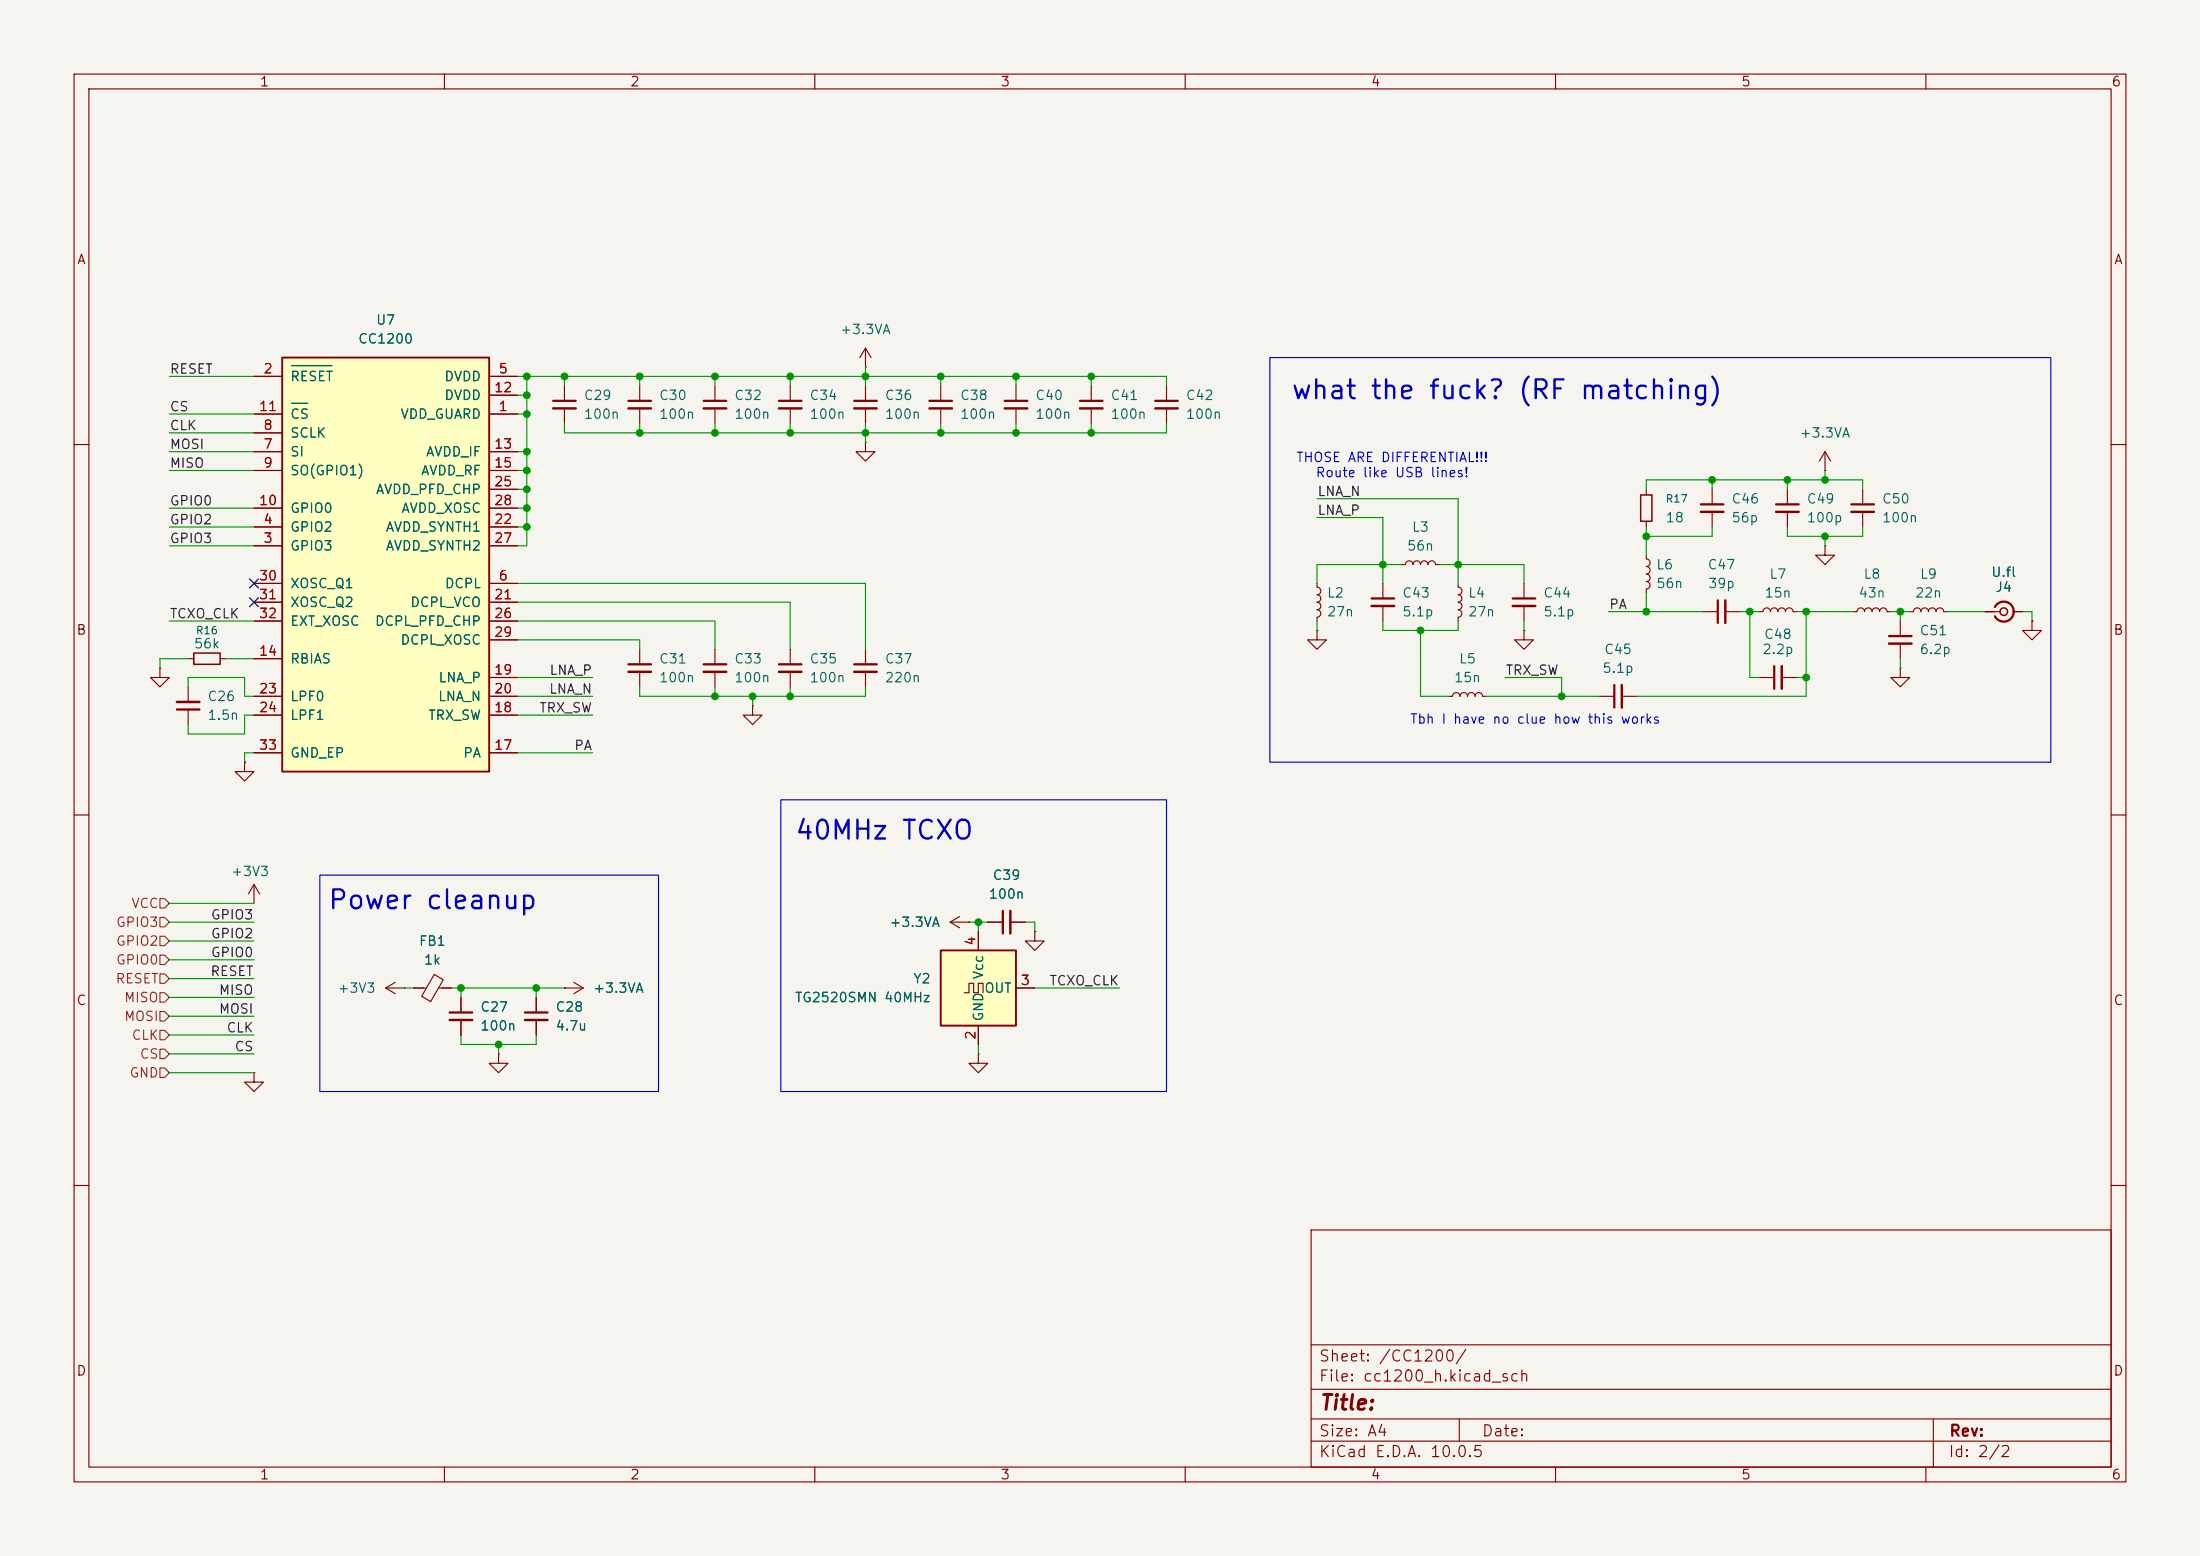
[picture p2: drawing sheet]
<svg xmlns="http://www.w3.org/2000/svg" width="297mm" height="210mm" viewBox="0 0 297 210" stroke-linecap="round" stroke-linejoin="round" font-family="sans-serif">
<path d="M0 0h297v210h-297z" fill="#f5f4ef" stroke="#f5f4ef" stroke-width=".14"/>
<g fill="none" stroke="#840000" stroke-width=".15">
<path d="M10 10h277v190h-277zM12 12h273v186h-273zM60 10v2M110 10v2M160 10v2M210 10v2M260 10v2M76.2 52.1v2M76.2 55.1v2.1M86.4 52.1v2M86.4 55.1v2.1M96.5 52.1v2"/>
<path d="M96.5 55.1v2.1M106.7 52.1v2M106.7 55.1v2.1M116.8 49.5h.1M116.8 59.7v1.3h1.3l-1.3 1.2-1.2-1.2h1.2M116.8 59.7h.1M116.8 47l-.7 1.3M116.8 47l.8 1.3M116.8 47v2.5M116.8 52.1v2M116.8 55.1v2.1M127 52.1v2"/>
<path d="M127 55.1v2.1M137.2 52.1v2M137.2 55.1v2.1M147.3 52.1v2M147.3 55.1v2.1M157.5 52.1v2M157.5 55.1v2.1M10 60h2M285 60h2M86.4 87.6v2.1M86.4 90.7v2M96.5 87.6v2.1"/>
<path d="M96.5 90.7v2M101.6 95.3v1.2h1.3l-1.3 1.3-1.3-1.3h1.3M101.6 95.3h.1M106.7 87.6v2.1M106.7 90.7v2M116.8 87.6v2.1M116.8 90.7v2M10 110h2M285 110h2M52.1 133.4l1.2 .7M52.1 133.4h2.5M53.3 132.6l-1.2 .8"/>
<path d="M54.6 133.4h.1M133.3 124.5h2.1M136.4 124.5h2M132.1 142.2v1.3h1.2l-1.2 1.3-1.3-1.3h1.3M132.1 142.2h.1M10 160h2M177 166h108v32h-108zM285 160h2M60 198v2M110 198v2M160 198v2M177 194.5h108"/>
<path d="M177 191.5h108M177 187.5h108M177 181.5h108M197 191.5v3M210 198v2M260 198v2M261 191.5v6.5"/>
</g>
<g fill="none" stroke="#840000" stroke-width=".3">
<path d="M74.7 54.1h3M84.8 54.1h3.1M95 54.1h3M105.2 54.1h3M115.3 54.1h3.1M125.5 54.1h3M135.6 54.1h3.1M145.8 54.1h3M156 54.1h3M84.8 89.7h3.1M95 89.7h3M105.2 89.7h3"/>
<path d="M115.3 89.7h3.1M135.4 122.9v3.1"/>
</g>
<g fill="none" stroke="#840000" stroke-width=".33">
<path d="M74.7 55.1h3M84.8 55.1h3.1M95 55.1h3M105.2 55.1h3M115.3 55.1h3.1M125.5 55.1h3M135.6 55.1h3.1M145.8 55.1h3M156 55.1h3M84.8 90.7h3.1M95 90.7h3M105.2 90.7h3"/>
<path d="M115.3 90.7h3.1M136.4 122.9v3.1"/>
</g>
<path d="M38.1 48.3h27.9v55.8h-27.9z" fill="#ffffc2"/>
<path d="M38.1 48.3h27.9v55.8h-27.9z" fill="none" stroke="#840000" stroke-width=".25"/>
<g fill="none" stroke="#840000" stroke-width=".15">
<path d="M34.3 55.9h3.8M34.3 50.8h3.8M34.3 58.4h3.8M66 55.9h3.8M66 50.8h3.8M66 53.3h3.8M34.3 73.7h3.8M34.3 71.1h3.8M34.3 78.7h3.8M34.3 61h3.8M34.3 63.5h3.8M34.3 68.6h3.8"/>
<path d="M66 73.7h3.8M66 71.1h3.8M66 78.7h3.8M66 61h3.8M66 63.5h3.8M66 68.6h3.8M66 66h3.8M21.6 90.2v1.2h1.3l-1.3 1.3-1.3-1.3h1.3M21.6 90.2h.1M25.4 88.9h.8M25.4 92.7v2M25.4 95.8v2"/>
<path d="M29.7 88.9h.8M34.3 88.9h3.8M34.3 96.5h3.8M34.3 94h3.8M34.3 81.3h3.8M34.3 83.8h3.8M66 96.5h3.8M66 91.4h3.8M66 94h3.8M66 81.3h3.8M66 83.8h3.8M66 86.4h3.8"/>
<path d="M256.5 90.2v1.2h1.3l-1.3 1.3-1.2-1.3h1.2M256.5 90.2h.1M33 102.9v1.2h1.3l-1.3 1.3-1.3-1.3h1.3M33 102.9h.1M34.3 101.6h3.8M34.3 119.4l-.8 1.3M34.3 119.4l.8 1.3M34.3 119.4v2.5M66 101.6h3.8M55.9 133.4h1.6M58.6 131.5l1.2 .7-1.7 3-1.2-.7zM59.2 133.4h1.8"/>
<path d="M62.2 134.6v2.1M62.2 137.7v2M72.4 134.6v2.1M72.4 137.7v2M76.2 133.4h.1M76.2 133.4h2.5M77.5 132.6l1.2 .8M78.7 133.4l-1.2 .7M34.3 144.8v1.3h1.3l-1.3 1.2-1.3-1.2h1.3M34.3 144.8h.1M67.3 142.2v1.3h1.3l-1.3 1.3-1.3-1.3h1.3M67.3 142.2h.1"/>
</g>
<path d="M39.3 49.4h5.5M39.3 54.4h2.3" fill="none" stroke="#006464" stroke-width=".15"/>
<path d="M23.9 95.8h3M60.7 136.7h3.1M70.9 136.7h3" fill="none" stroke="#840000" stroke-width=".3"/>
<path d="M23.9 94.7h3M60.7 137.7h3.1M70.9 137.7h3" fill="none" stroke="#840000" stroke-width=".33"/>
<path d="M26.2 88.1h3.5v1.6h-3.5z" fill="none" stroke="#840000" stroke-width=".2"/>
<path d="M127 128.3h10.2v10.1h-10.2z" fill="#ffffc2"/>
<path d="M127 128.3h10.2v10.1h-10.2z" fill="none" stroke="#840000" stroke-width=".25"/>
<g fill="none" stroke="#840000" stroke-width=".15">
<path d="M34.3 55.9h3.8M34.3 50.8h3.8M34.3 58.4h3.8M66 55.9h3.8M66 50.8h3.8M66 53.3h3.8M34.3 73.7h3.8M34.3 71.1h3.8M34.3 78.7h3.8M34.3 61h3.8M34.3 63.5h3.8M34.3 68.6h3.8"/>
<path d="M66 73.7h3.8M66 71.1h3.8M66 78.7h3.8M66 61h3.8M66 63.5h3.8M66 68.6h3.8M66 66h3.8M177.8 78.7v.5a.51 .51 0 0 1 .5 .6 .51 .51 0 0 1-.5 .5 .5 .5 0 0 1 .5 .5 .5 .5 0 0 1-.5 .5 .51 .51 0 0 1 .5 .5 .51 .51 0 0 1-.5 .5M186.7 78.7v2.1M189.2 76.2h.5a.51 .51 0 0 1 .5-.5 .51 .51 0 0 1 .6 .5 .51 .51 0 0 1 .5-.5 .51 .51 0 0 1 .5 .5 .51 .51 0 0 1 .5-.5 .51 .51 0 0 1 .5 .5 .51 .51 0 0 1 .5-.5 .51 .51 0 0 1 .5 .5h.5M196.8 78.7v.5a.51 .51 0 0 1 .6 .6 .51 .51 0 0 1-.6 .5 .5 .5 0 0 1 .6 .5 .5 .5 0 0 1-.6 .5 .51 .51 0 0 1 .6 .5 .51 .51 0 0 1-.6 .5M205.7 78.7v2.1"/>
<path d="M222.2 74.9v.5a.51 .51 0 0 1 .6 .5 .51 .51 0 0 1-.6 .6M222.2 76.5a.51 .51 0 0 1 .6 .5 .51 .51 0 0 1-.6 .5 .51 .51 0 0 1 .6 .5 .51 .51 0 0 1-.6 .5M222.2 78.5a.5 .5 0 0 1 .6 .5 .5 .5 0 0 1-.6 .5M222.2 66v.8M222.2 70.4v.7M222.2 79.5v.5M231.1 66v2.1M231.1 69.1v2M241.3 66v2.1M241.3 69.1v2M246.4 63.5h.1M246.4 73.7v1.2h1.2l-1.2 1.3-1.3-1.3h1.3"/>
<path d="M246.4 73.7h.1M246.4 61l-.8 1.2M246.4 61l.7 1.2M246.4 61v2.5M251.5 66v2.1M251.5 69.1v2M34.3 94h3.8M34.3 88.9h3.8M34.3 96.5h3.8M34.3 81.3h3.8M34.3 83.8h3.8M66 94h3.8"/>
<path d="M66 91.4h3.8M66 96.5h3.8M66 81.3h3.8M66 83.8h3.8M66 86.4h3.8M177.8 82.3a.5 .5 0 0 1 .5 .5 .5 .5 0 0 1-.5 .5v.5M177.8 85.1v1.3h1.3l-1.3 1.2-1.3-1.2h1.3M177.8 85.1h.1M186.7 81.8v2M195.6 94h.5a.51 .51 0 0 1 .5-.5 .51 .51 0 0 1 .5 .5 .51 .51 0 0 1 .5-.5 .51 .51 0 0 1 .5 .5 .51 .51 0 0 1 .5-.5 .51 .51 0 0 1 .5 .5 .51 .51 0 0 1 .5-.5 .51 .51 0 0 1 .6 .5h.5M196.8 82.3a.5 .5 0 0 1 .6 .5 .5 .5 0 0 1-.6 .5v.5M205.7 85.1v1.3h1.3l-1.3 1.2-1.2-1.2h1.2"/>
<path d="M205.7 85.1h.1M205.7 81.8v2M215.9 94h2M218.9 94h2.1M229.9 82.6h2M232.9 82.6h2M237.5 82.6h.5a.51 .51 0 0 1 .5-.6 .51 .51 0 0 1 .5 .6 .51 .51 0 0 1 .5-.6 .51 .51 0 0 1 .5 .6 .51 .51 0 0 1 .5-.6 .51 .51 0 0 1 .5 .6 .51 .51 0 0 1 .6-.6 .51 .51 0 0 1 .5 .6h.5M237.5 91.4h2M240.5 91.4h2.1M250.2 82.6h.5a.51 .51 0 0 1 .5-.6 .51 .51 0 0 1 .5 .6 .51 .51 0 0 1 .5-.6 .51 .51 0 0 1 .5 .6 .51 .51 0 0 1 .5-.6 .51 .51 0 0 1 .5 .6 .51 .51 0 0 1 .6-.6 .51 .51 0 0 1 .5 .6h.5M256.5 83.8v2.1M256.5 86.9v2"/>
<path d="M257.8 82.6h.5a.51 .51 0 0 1 .5-.6 .51 .51 0 0 1 .5 .6 .51 .51 0 0 1 .5-.6 .51 .51 0 0 1 .5 .6 .51 .51 0 0 1 .6-.6 .51 .51 0 0 1 .5 .6 .51 .51 0 0 1 .5-.6 .51 .51 0 0 1 .5 .6h.5M268 82.6h2M271.8 82.6h1.2M274.3 83.8v1.3h1.3l-1.3 1.3-1.3-1.3h1.3M274.3 83.8h.1M33 102.9h.1M34.3 101.6h3.8M66 101.6h3.8M55.9 133.4h1.2M59.7 133.4h1.3M62.2 134.6v2.1M62.2 137.7v2"/>
<path d="M72.4 134.6v2.1M72.4 137.7v2M76.2 133.4h.1M128.3 124.5l1.2 .7M128.3 124.5h2.5M129.5 123.7l-1.2 .8M130.2 134h.6v-1.3h.6v1.3h.7v-1.3h.6v1.3M130.8 124.5h.1M132.1 125.7v2.6M132.1 138.4v2.6M133.3 124.5h2.1M136.4 124.5h2"/>
<path d="M137.2 133.4h2.5M139.7 125.7v1.3h1.3l-1.3 1.3-1.3-1.3h1.3M139.7 125.7h.1"/>
</g>
<path d="M229.6 68.1h3.1M239.8 68.1h3M249.9 68.1h3.1M185.2 80.8h3M204.2 80.8h3.1M217.9 92.5v3M231.9 81v3.1M239.5 89.9v3.1M255 85.9h3.1M269.3 81.9a1.35 1.35 0 0 1 2.1-.4 1.35 1.35 0 0 1 0 2.1 1.35 1.35 0 0 1-2.1-.4" fill="none" stroke="#840000" stroke-width=".3"/>
<path d="M229.6 69.1h3.1M239.8 69.1h3M249.9 69.1h3.1M185.2 81.8h3M204.2 81.8h3.1M218.9 92.5v3M232.9 81v3.1M240.5 89.9v3.1M255 86.9h3.1" fill="none" stroke="#840000" stroke-width=".33"/>
<g fill="none" stroke="#840000" stroke-width=".2">
<path d="M221.5 66.8h1.5v3.6h-1.5z"/>
<circle cx="270.5" cy="82.6" r=".51"/>
</g>
<path d="M21.6 134h.6l.7 .6-.7 .7h-.6zM21.6 139.1h.6l.7 .6-.7 .6h-.6zM21.6 136.5h.6l.7 .7-.7 .6h-.6zM21.6 131.4h.6l.7 .7-.7 .6h-.6zM21.6 121.3h.6l.7 .6-.7 .7h-.6zM21.6 126.4h.6l.7 .6-.7 .6h-.6zM21.6 123.8h.6l.7 .7-.7 .6h-.6zM21.6 128.9h.6l.7 .6-.7 .7h-.6zM21.6 141.6h.6l.7 .6-.7 .7h-.6zM21.6 144.1h.6l.7 .7-.7 .6h-.6z" fill="none" stroke="#725600" stroke-width=".15"/>
<g fill="none" stroke="#009600" stroke-width=".15">
<path d="M22.9 50.8h11.4M22.9 58.4h11.4M22.9 55.9h11.4M69.8 50.8h87.7v1.3M69.8 53.3h1.3M69.8 55.9h1.3M71.1 50.8v22.9h-1.3M76.2 50.8v1.3M76.2 57.2v1.2h81.3v-1.2M86.4 50.8v1.3M86.4 57.2v1.2M96.5 50.8v1.3"/>
<path d="M96.5 57.2v1.2M106.7 50.8v1.3M106.7 57.2v1.2M116.8 49.5v2.6M116.8 57.2v2.5M127 50.8v1.3M127 57.2v1.2M137.2 50.8v1.3M137.2 57.2v1.2M147.3 50.8v1.3M147.3 57.2v1.2M22.9 71.1h11.4"/>
<path d="M22.9 63.5h11.4M22.9 61h11.4M22.9 73.7h11.4M22.9 68.6h11.4M69.8 71.1h1.3M69.8 78.7h47v8.9M69.8 63.5h1.3M69.8 61h1.3M69.8 68.6h1.3M69.8 66h1.3M177.8 67.3h19v11.4M177.8 69.9h8.9v8.8"/>
<path d="M189.2 76.2h-11.4v2.5M194.3 76.2h11.4v2.5M222.2 66v-1.2h29.3v1.2M222.2 71.1v3.8M231.1 64.8v1.2M231.1 71.1v1.3h-8.9M241.3 71.1v1.3h10.2v-1.3M241.3 64.8v1.2M246.4 63.5v1.3M246.4 72.4v1.3M22.9 83.8h11.4M25.4 92.7v-1.3h7.6v2.6h1.3"/>
<path d="M25.4 88.9h-3.8v1.3M30.5 88.9h3.8M34.3 96.5h-1.3v2.6h-7.6v-1.3M69.8 94h10.2M69.8 86.4h16.6v1.2M69.8 83.8h26.7v3.8M69.8 81.3h36.9v6.3M69.8 91.4h10.2M69.8 96.5h10.2M86.4 92.7v1.3h30.4v-1.3M96.5 92.7v1.3M101.6 94v1.3"/>
<path d="M106.7 92.7v1.3M177.8 83.8v1.3M186.7 83.8v1.3h10.1v-1.3M191.8 85.1v8.9h3.8M200.7 94h15.2M203.2 91.4h7.6v2.6M205.7 83.8v1.3M217.2 82.6h12.7M222.2 80v2.6M234.9 82.6h2.6M236.2 82.6v8.8h1.3M242.6 82.6h7.6"/>
<path d="M242.6 91.4h1.2M243.8 82.6v11.4h-22.8M255.3 82.6h2.5M256.5 82.6v1.2M256.5 88.9v1.3M262.9 82.6h5.1M273 82.6h1.3v1.2M34.3 101.6h-1.3v1.3M69.8 101.6h10.2M22.9 124.5h11.4M22.9 127h11.4M22.9 129.5h11.4"/>
<path d="M22.9 121.9h11.4M22.9 134.6h11.4M22.9 139.7h11.4M22.9 137.2h11.4M22.9 132.1h11.4M54.6 133.4h1.3M61 133.4h15.2M62.2 139.7v1.3h10.2v-1.3M62.2 133.4v1.2M72.4 133.4v1.2M130.8 124.5h2.5M132.1 124.5v1.2"/>
<path d="M138.4 124.5h1.3v1.2M139.7 133.4h11.4M22.9 144.8h11.4M22.9 142.2h11.4M67.3 141v1.2M132.1 141v1.2"/>
</g>
<path d="M33.7 78.1l1.2 1.2M34.9 78.1l-1.2 1.2M33.7 80.7l1.2 1.2M34.9 80.7l-1.2 1.2" fill="none" stroke="#000084" stroke-width=".15"/>
<path d="M171.4 48.3h105.5v54.6h-105.5zM43.2 118.1h45.7v29.2h-45.7zM105.4 108h52.1v39.3h-52.1z" fill="none" stroke="#0000c2" stroke-width=".15"/>
<path d="M39.3 49.4h5.5M39.3 54.4h2.3" fill="none" stroke="#006464" stroke-width=".15"/>
<g fill="#009600" stroke="#009600" stroke-width=".14">
<circle cx="256.5" cy="82.6" r=".46"/>
<circle cx="127" cy="50.8" r=".46"/>
<circle cx="147.3" cy="58.4" r=".46"/>
<circle cx="106.7" cy="50.8" r=".46"/>
<circle cx="116.8" cy="50.8" r=".46"/>
<circle cx="137.2" cy="50.8" r=".46"/>
<circle cx="137.2" cy="58.4" r=".46"/>
<circle cx="116.8" cy="58.4" r=".46"/>
<circle cx="127" cy="58.4" r=".46"/>
<circle cx="222.2" cy="72.4" r=".46"/>
<circle cx="210.8" cy="94" r=".46"/>
<circle cx="222.2" cy="82.6" r=".46"/>
<circle cx="236.2" cy="82.6" r=".46"/>
<circle cx="231.1" cy="64.8" r=".46"/>
<circle cx="243.8" cy="82.6" r=".46"/>
<circle cx="246.4" cy="72.4" r=".46"/>
<circle cx="241.3" cy="64.8" r=".46"/>
<circle cx="246.4" cy="64.8" r=".46"/>
<circle cx="243.8" cy="91.4" r=".46"/>
<circle cx="186.7" cy="76.2" r=".46"/>
<circle cx="196.8" cy="76.2" r=".46"/>
<circle cx="191.8" cy="85.1" r=".46"/>
<circle cx="71.1" cy="53.3" r=".46"/>
<circle cx="71.1" cy="66" r=".46"/>
<circle cx="71.1" cy="61" r=".46"/>
<circle cx="147.3" cy="50.8" r=".46"/>
<circle cx="86.4" cy="50.8" r=".46"/>
<circle cx="71.1" cy="63.5" r=".46"/>
<circle cx="71.1" cy="71.1" r=".46"/>
<circle cx="76.2" cy="50.8" r=".46"/>
<circle cx="71.1" cy="50.8" r=".46"/>
<circle cx="86.4" cy="58.4" r=".46"/>
<circle cx="71.1" cy="55.9" r=".46"/>
<circle cx="96.5" cy="50.8" r=".46"/>
<circle cx="96.5" cy="58.4" r=".46"/>
<circle cx="106.7" cy="58.4" r=".46"/>
<circle cx="96.5" cy="94" r=".46"/>
<circle cx="101.6" cy="94" r=".46"/>
<circle cx="71.1" cy="68.6" r=".46"/>
<circle cx="106.7" cy="94" r=".46"/>
<circle cx="72.4" cy="133.4" r=".46"/>
<circle cx="62.2" cy="133.4" r=".46"/>
<circle cx="67.3" cy="141" r=".46"/>
<circle cx="132.1" cy="124.5" r=".46"/>
</g>
<g font-size="2.5" fill="#0000c2">
<text x="174.2" y="54.5">what the fuck? (RF matching)</text>
<text x="107.2" y="113.9">40MHz TCXO</text>
<text x="44.1" y="123.3">Power cleanup</text>
</g>
<text font-size="2" fill="#840000" x="178" y="190.8">Title:</text>
<g font-size="1.5" fill="#840000">
<text x="178" y="184.1">Sheet: /CC1200/</text>
<text x="178" y="186.8">File: cc1200_h.kicad_sch</text>
<text x="178" y="197">KiCad E.D.A. 10.0.5</text>
<text x="178" y="194.2">Size: A4</text>
<text x="200" y="194.2">Date:</text>
<text x="263" y="197">Id: 2/2</text>
<text x="263" y="194.2">Rev:</text>
</g>
<g font-size="1.3" fill="#840000">
<text x="35" y="12">1</text>
<text x="85" y="12">2</text>
<text x="135" y="12">3</text>
<text x="185" y="12">4</text>
<text x="235" y="12">5</text>
<text x="285" y="12">6</text>
<text x="10.3" y="36">A</text>
<text x="285.3" y="36">A</text>
<text x="10.2" y="86">B</text>
<text x="285.2" y="86">B</text>
<text x="10.2" y="136">C</text>
<text x="285.2" y="136">C</text>
<text x="10.2" y="186">D</text>
<text x="285.2" y="186">D</text>
<text x="35" y="200">1</text>
<text x="85" y="200">2</text>
<text x="135" y="200">3</text>
<text x="185" y="200">4</text>
<text x="235" y="200">5</text>
<text x="285" y="200">6</text>
</g>
<g font-size="1.3" fill="#006464">
<text x="48.3" y="46.7">CC1200</text>
<text x="50.7" y="44.1">U7</text>
<text x="113.3" y="45.4">+3.3VA</text>
<text x="39.1" y="51.8">RESET</text>
<text x="59.9" y="51.8">DVDD</text>
<text x="39.1" y="59.4">SCLK</text>
<text x="39.1" y="56.8">CS</text>
<text x="54" y="56.8">VDD_GUARD</text>
<text x="59.9" y="54.3">DVDD</text>
<text x="78.7" y="54.3">C29</text>
<text x="78.7" y="56.8">100n</text>
<text x="88.9" y="54.3">C30</text>
<text x="88.9" y="56.8">100n</text>
<text x="99" y="54.3">C32</text>
<text x="99" y="56.8">100n</text>
<text x="109.2" y="54.3">C34</text>
<text x="109.2" y="56.8">100n</text>
<text x="119.4" y="54.3">C36</text>
<text x="119.4" y="56.8">100n</text>
<text x="129.5" y="54.3">C38</text>
<text x="129.5" y="56.8">100n</text>
<text x="139.7" y="54.3">C40</text>
<text x="139.7" y="56.8">100n</text>
<text x="149.8" y="54.3">C41</text>
<text x="149.8" y="56.8">100n</text>
<text x="160" y="54.3">C42</text>
<text x="160" y="56.8">100n</text>
<text x="242.9" y="59.4">+3.3VA</text>
<text x="39.1" y="61.9">SI</text>
<text x="39.1" y="64.5">SO(GPIO1)</text>
<text x="56.8" y="64.5">AVDD_RF</text>
<text x="57.4" y="61.9">AVDD_IF</text>
<text x="39.1" y="69.5">GPIO0</text>
<text x="50.6" y="67">AVDD_PFD_CHP</text>
<text x="54.1" y="69.5">AVDD_XOSC</text>
<text x="224.8" y="70.8">18</text>
<text x="233.7" y="68.3">C46</text>
<text x="233.7" y="70.8">56p</text>
<text x="243.8" y="68.3">C49</text>
<text x="243.8" y="70.8">100p</text>
<text x="254" y="68.3">C50</text>
<text x="254" y="70.8">100n</text>
<text x="39.1" y="74.6">GPIO3</text>
<text x="39.1" y="72.1">GPIO2</text>
<text x="52" y="72.1">AVDD_SYNTH1</text>
<text x="52" y="74.6">AVDD_SYNTH2</text>
<text x="189.9" y="74.6">56n</text>
<text x="190.5" y="72.1">L3</text>
<text x="223.5" y="77.2">L6</text>
<text x="230.4" y="77.2">C47</text>
<text x="39.1" y="79.7">XOSC_Q1</text>
<text x="39.1" y="82.2">XOSC_Q2</text>
<text x="55.3" y="82.2">DCPL_VCO</text>
<text x="60" y="79.7">DCPL</text>
<text x="179.1" y="81">L2</text>
<text x="179.1" y="83.5">27n</text>
<text x="189.2" y="81">C43</text>
<text x="189.2" y="83.5">5.1p</text>
<text x="198.1" y="81">L4</text>
<text x="198.1" y="83.5">27n</text>
<text x="208.3" y="81">C44</text>
<text x="208.3" y="83.5">5.1p</text>
<text x="223.5" y="79.7">56n</text>
<text x="230.5" y="79.7">39p</text>
<text x="238.1" y="81">15n</text>
<text x="238.8" y="78.4">L7</text>
<text x="250.8" y="81">43n</text>
<text x="251.5" y="78.4">L8</text>
<text x="258.4" y="81">22n</text>
<text x="259.1" y="78.4">L9</text>
<text x="268.7" y="78.2">U.fl</text>
<text x="269.3" y="80.2">J4</text>
<text x="26.1" y="87.8">56k</text>
<text x="39.1" y="89.9">RBIAS</text>
<text x="39.1" y="84.8">EXT_XOSC</text>
<text x="50.5" y="84.8">DCPL_PFD_CHP</text>
<text x="54" y="87.3">DCPL_XOSC</text>
<text x="88.9" y="89.9">C31</text>
<text x="99" y="89.9">C33</text>
<text x="109.2" y="89.9">C35</text>
<text x="119.4" y="89.9">C37</text>
<text x="196.9" y="89.9">L5</text>
<text x="216.5" y="88.6">C45</text>
<text x="237.8" y="88.6">2.2p</text>
<text x="238.1" y="86.6">C48</text>
<text x="259.1" y="86.1">C51</text>
<text x="259.1" y="88.6">6.2p</text>
<text x="27.9" y="94.9">C26</text>
<text x="39.1" y="94.9">LPF0</text>
<text x="59.1" y="94.9">LNA_N</text>
<text x="59.1" y="92.4">LNA_P</text>
<text x="88.9" y="92.4">100n</text>
<text x="99" y="92.4">100n</text>
<text x="109.2" y="92.4">100n</text>
<text x="119.4" y="92.4">220n</text>
<text x="196.2" y="92.4">15n</text>
<text x="216.2" y="91.1">5.1p</text>
<text x="27.9" y="97.5">1.5n</text>
<text x="39.1" y="97.5">LPF1</text>
<text x="57.7" y="97.5">TRX_SW</text>
<text x="39.1" y="102.6">GND_EP</text>
<text x="62.4" y="102.6">PA</text>
<text x="31.1" y="118.6">+3V3</text>
<text x="133.9" y="119.1">C39</text>
<text x="120" y="125.4">+3.3VA</text>
<text x="133.4" y="121.6">100n</text>
<text x="56.5" y="128">FB1</text>
<text x="57.1" y="130.5">1k</text>
<text x="45.5" y="134.3">+3V3</text>
<text x="64.8" y="136.9">C27</text>
<text x="74.9" y="136.9">C28</text>
<text x="80" y="134.3">+3.3VA</text>
<text x="107.2" y="135.6">TG2520SMN 40MHz</text>
<text x="123.2" y="133">Y2</text>
<text x="132.8" y="134.3">OUT</text>
<text x="133" y="137.9" transform="rotate(-90 133 137.9)">GND</text>
<text x="133" y="132.3" transform="rotate(-90 133 132.3)">Vcc</text>
<text x="64.8" y="139.4">100n</text>
<text x="74.9" y="139.4">4.7u</text>
</g>
<g font-size="1.3" fill="#0f0f0f">
<text x="22.8" y="50.8">RESET</text>
<text x="22.8" y="55.8">CS</text>
<text x="22.8" y="58.4">CLK</text>
<text x="22.8" y="60.9">MOSI</text>
<text x="22.8" y="63.5">MISO</text>
<text x="22.8" y="68.5">GPIO0</text>
<text x="22.8" y="71.1">GPIO2</text>
<text x="177.8" y="69.8">LNA_P</text>
<text x="177.8" y="67.3">LNA_N</text>
<text x="22.8" y="73.6">GPIO3</text>
<text x="22.8" y="83.8">TCXO_CLK</text>
<text x="217.1" y="82.5">PA</text>
<text x="74" y="93.9">LNA_N</text>
<text x="74.1" y="91.4">LNA_P</text>
<text x="203.2" y="91.4">TRX_SW</text>
<text x="72.7" y="96.5">TRX_SW</text>
<text x="77.4" y="101.6">PA</text>
<text x="28.4" y="124.4">GPIO3</text>
<text x="28.4" y="129.5">GPIO0</text>
<text x="28.4" y="127">GPIO2</text>
<text x="28.3" y="132">RESET</text>
<text x="29.5" y="134.6">MISO</text>
<text x="29.5" y="137.1">MOSI</text>
<text x="141.6" y="133.3">TCXO_CLK</text>
<text x="30.5" y="139.7">CLK</text>
<text x="31.6" y="142.2">CS</text>
</g>
<g font-size="1.3" fill="#a90000">
<text x="35.5" y="50.7">2</text>
<text x="66.6" y="53.3">12</text>
<text x="67.2" y="50.7">5</text>
<text x="34.9" y="55.8">11</text>
<text x="35.5" y="58.3">8</text>
<text x="67.2" y="55.8">1</text>
<text x="35.5" y="60.9">7</text>
<text x="35.5" y="63.4">9</text>
<text x="66.6" y="60.9">13</text>
<text x="66.6" y="63.4">15</text>
<text x="66.6" y="66">25</text>
<text x="34.9" y="68.5">10</text>
<text x="35.5" y="71">4</text>
<text x="66.6" y="71">22</text>
<text x="66.6" y="68.5">28</text>
<text x="35.5" y="73.6">3</text>
<text x="66.6" y="73.6">27</text>
<text x="34.9" y="78.7">30</text>
<text x="34.9" y="81.2">31</text>
<text x="34.9" y="83.7">32</text>
<text x="66.6" y="81.2">21</text>
<text x="66.6" y="83.7">26</text>
<text x="67.2" y="78.7">6</text>
<text x="34.9" y="88.8">14</text>
<text x="66.6" y="86.3">29</text>
<text x="34.9" y="93.9">23</text>
<text x="66.6" y="91.4">19</text>
<text x="66.6" y="93.9">20</text>
<text x="34.9" y="96.4">24</text>
<text x="34.9" y="101.5">33</text>
<text x="66.6" y="101.5">17</text>
<text x="66.6" y="96.4">18</text>
<text x="132" y="127.7" transform="rotate(-90 132 127.7)">4</text>
<text x="137.7" y="133.3">3</text>
<text x="132" y="140.4" transform="rotate(-90 132 140.4)">2</text>
</g>
<g font-size="1.3" fill="#0000c2">
<text x="174.9" y="62.7">THOSE ARE DIFFERENTIAL!!!</text>
<text x="177.5" y="64.7">Route like USB lines!</text>
<text x="190.3" y="98">Tbh I have no clue how this works</text>
</g>
<g font-size="1.3" fill="#725600">
<text x="15.6" y="125.4">GPIO3</text>
<text x="17.6" y="122.9">VCC</text>
<text x="15.6" y="128">GPIO2</text>
<text x="15.6" y="130.5">GPIO0</text>
<text x="15.5" y="133">RESET</text>
<text x="16.7" y="135.6">MISO</text>
<text x="16.7" y="138.1">MOSI</text>
<text x="17.7" y="140.7">CLK</text>
<text x="18.8" y="143.2">CS</text>
<text x="17.4" y="145.7">GND</text>
</g>
<g font-size="1" fill="#006464">
<text x="224.8" y="68.1">R17</text>
<text x="26.4" y="85.9">R16</text>
</g>
</svg>
